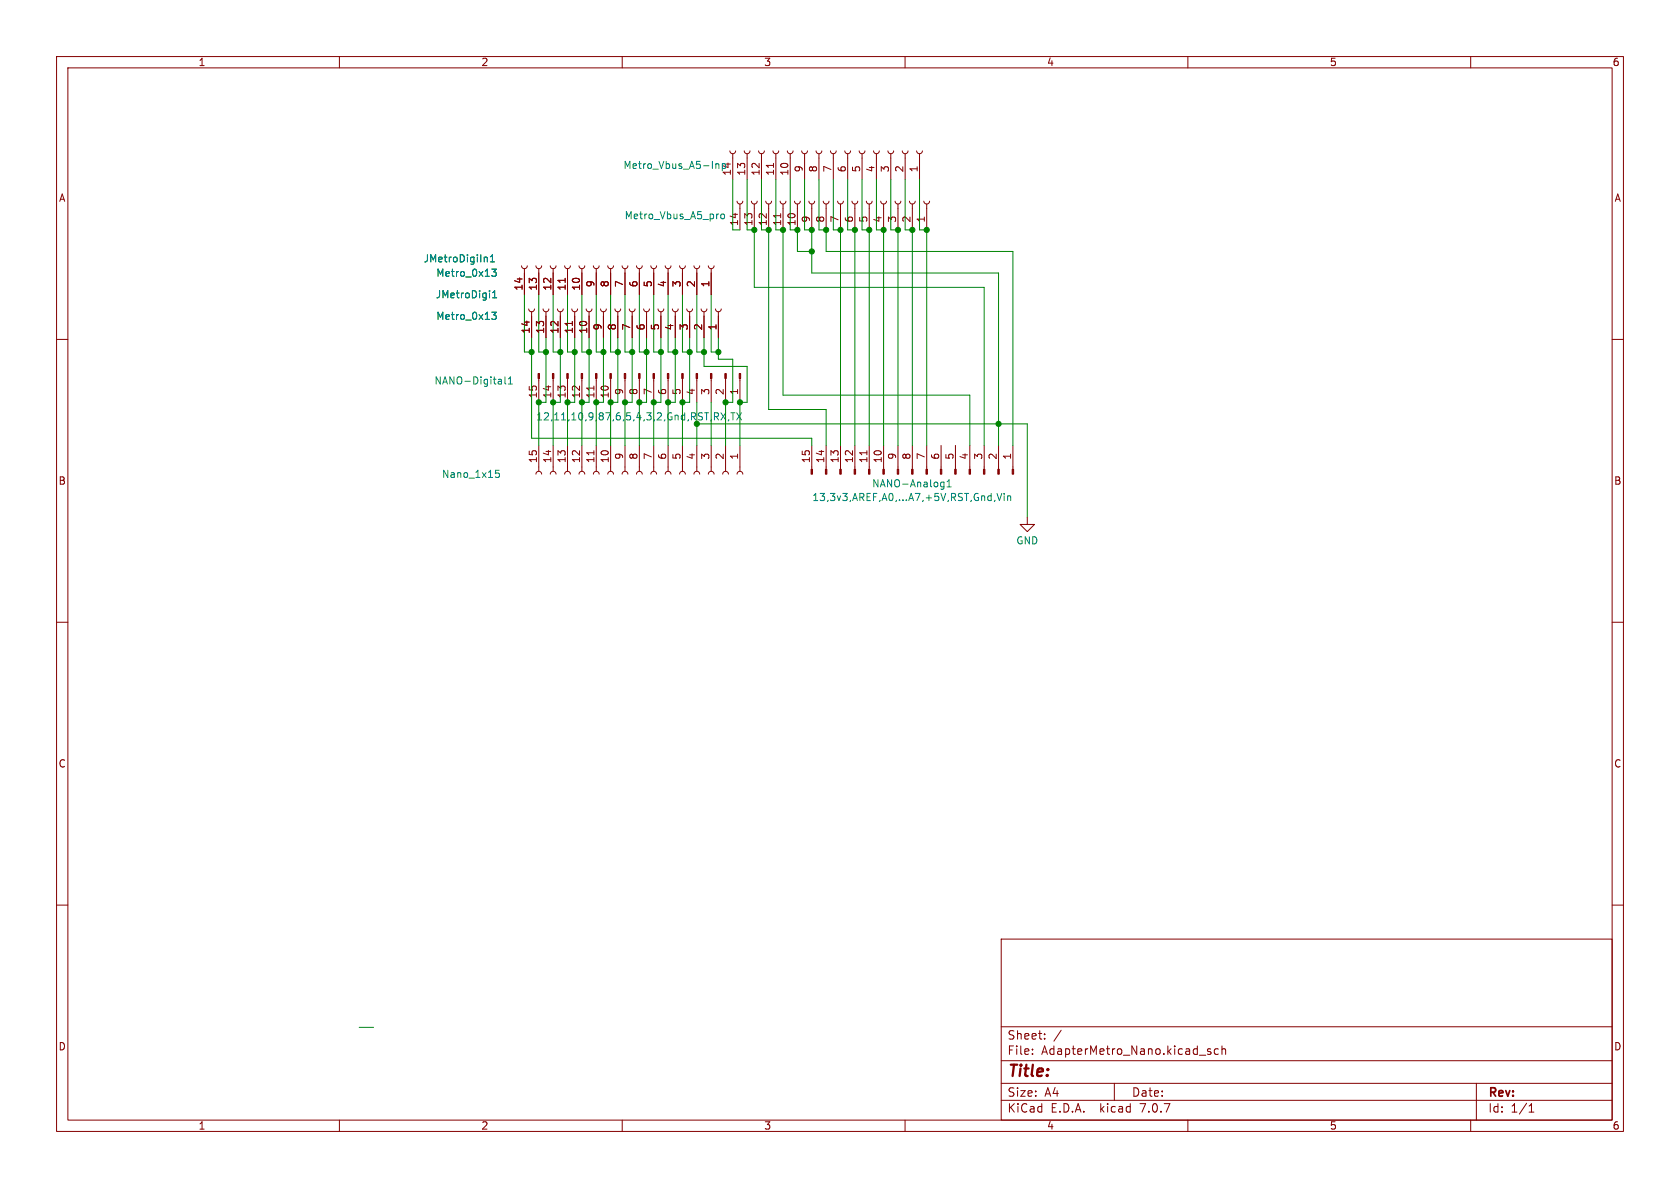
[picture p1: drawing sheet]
<svg xmlns="http://www.w3.org/2000/svg" width="297mm" height="210mm" viewBox="0 0 297 210" stroke-linecap="round" stroke-linejoin="round" font-family="sans-serif">
<g fill="none" stroke="#840000" stroke-width=".18">
<path d="M10 10h277v190h-277zM12 12h273v186h-273zM60 10v2M110 10v2M160 10v2M210 10v2M260 10v2M129 26.7l.2 .3 .3 .2 .4-.2 .1-.3M129.5 27.2v4.6M130.3 35.6l.1 .3 .4 .2 .4-.2 .1-.3M130.8 36.1v4.5M131.6 26.7l.1 .3 .4 .2 .3-.2 .2-.3"/>
<path d="M132.1 27.2v4.6M132.8 35.6l.2 .3 .3 .2 .4-.2 .2-.3M133.3 36.1v4.5M134.1 26.7l.1 .3 .4 .2 .4-.2 .1-.3M134.6 27.2v4.6M135.4 35.6l.1 .3 .4 .2 .3-.2 .2-.3M135.9 36.1v4.5M136.7 26.7l.1 .3 .3 .2 .4-.2 .2-.3M136.7 28.9v.7M137.2 27.2v4.6M137.9 35.6l.2 .3 .3 .2 .4-.2 .1-.3M138 37.8v.7"/>
<path d="M138.4 36.1v4.5M139.2 26.7l.1 .3 .4 .2 .4-.2 .1-.3M139.7 27.2v4.6M140.5 35.6l.1 .3 .4 .2 .3-.2 .2-.3M141 36.1v4.5M141.7 26.7l.2 .3 .3 .2 .4-.2 .1-.3M142.2 27.2v4.6M143 35.6l.1 .3 .4 .2 .4-.2 .1-.3M143.5 36.1v4.5M144.3 26.7l.1 .3 .4 .2 .3-.2 .2-.3M144.8 27.2v4.6M145.5 35.6l.2 .3 .3 .2 .4-.2 .2-.3"/>
<path d="M146 36.1v4.5M146.8 26.7l.1 .3 .4 .2 .4-.2 .1-.3M147.3 27.2v4.6M148.1 35.6l.1 .3 .4 .2 .3-.2 .2-.3M148.6 36.1v4.5M149.4 26.7l.1 .3 .3 .2 .4-.2 .2-.3M149.9 27.2v4.6M150.6 35.6l.2 .3 .3 .2 .4-.2 .1-.3M151.1 36.1v4.5M151.9 26.7l.1 .3 .4 .2 .4-.2 .1-.3M152.4 27.2v4.6M153.2 35.6l.1 .3 .4 .2 .3-.2 .2-.3"/>
<path d="M153.7 36.1v4.5M154.4 26.7l.2 .3 .3 .2 .4-.2 .1-.3M154.9 27.2v4.6M155.7 35.6l.1 .3 .4 .2 .4-.2 .1-.3M156.2 36.1v4.5M157 26.7l.1 .3 .4 .2 .3-.2 .2-.3M157.5 27.2v4.6M158.2 35.6l.2 .3 .3 .2 .4-.2 .2-.3M158.7 36.1v4.5M159.5 26.7l.1 .3 .4 .2 .4-.2 .1-.3M160 27.2v4.6M160.8 35.6l.1 .3 .4 .2 .3-.2 .2-.3"/>
<path d="M161.3 36.1v4.5M162.1 26.7l.1 .3 .3 .2 .4-.2 .2-.3M162.6 27.2v4.6M163.3 35.6l.2 .3 .3 .2 .4-.2 .1-.3M163.8 36.1v4.5M10 60h2M92.2 47l.1 .3 .4 .2 .4-.1 .1-.4M92.7 47.5v4.6M93.5 54.6l.1 .4 .4 .1 .3-.1 .2-.4M94 55.1v4.6M94.7 47l.2 .3 .3 .2 .4-.1 .2-.4M95.2 47.5v4.6"/>
<path d="M96 54.6l.1 .4 .4 .1 .4-.1 .1-.4M96.5 55.1v4.6M97.3 47l.1 .3 .4 .2 .3-.1 .2-.4M97.8 47.5v4.6M98.6 54.6l.1 .4 .3 .1 .4-.1 .2-.4M99.1 55.1v4.6M99.8 47l.2 .3 .3 .2 .4-.1 .1-.4M99.9 49.2v.7M100.3 47.5v4.6M101.1 54.6l.1 .4 .4 .1 .4-.1 .1-.4M101.2 56.8v.7M101.6 55.1v4.6"/>
<path d="M102.4 47l.1 .3 .4 .2 .3-.1 .2-.4M102.9 47.5v4.6M103.6 54.6l.2 .4 .3 .1 .4-.1 .1-.4M104.1 55.1v4.6M104.9 47l.1 .3 .4 .2 .4-.1 .1-.4M105.4 47.5v4.6M106.2 54.6l.1 .4 .4 .1 .3-.1 .2-.4M106.7 55.1v4.6M107.4 47l.2 .3 .3 .2 .4-.1 .2-.4M107.9 47.5v4.6M108.7 54.6l.1 .4 .4 .1 .4-.1 .1-.4M109.2 55.1v4.6"/>
<path d="M110 47l.1 .3 .4 .2 .3-.1 .2-.4M110.5 47.5v4.6M111.3 54.6l.1 .4 .3 .1 .4-.1 .2-.4M111.8 55.1v4.6M112.5 47l.2 .3 .3 .2 .4-.1 .1-.4M113 47.5v4.6M113.8 54.6l.1 .4 .4 .1 .4-.1 .1-.4M114.3 55.1v4.6M115.1 47l.1 .3 .4 .2 .3-.1 .2-.4M115.6 47.5v4.6M116.3 54.6l.2 .4 .3 .1 .4-.1 .1-.4M116.8 55.1v4.6"/>
<path d="M117.6 47l.1 .3 .4 .2 .4-.1 .1-.4M118.1 47.5v4.6M118.9 54.6l.1 .4 .4 .1 .3-.1 .2-.4M119.4 55.1v4.6M120.1 47l.2 .3 .3 .2 .4-.1 .2-.4M120.6 47.5v4.6M121.4 54.6l.1 .4 .4 .1 .4-.1 .1-.4M121.9 55.1v4.6M122.7 47l.1 .3 .4 .2 .3-.1 .2-.4M123.2 47.5v4.6M124 54.6l.1 .4 .3 .1 .4-.1 .2-.4M124.5 55.1v4.6"/>
<path d="M125.2 47l.2 .3 .3 .2 .4-.1 .1-.4M125.7 47.5v4.6M126.5 54.6l.1 .4 .4 .1 .4-.1 .1-.4M127 55.1v4.6M285 60h2M95.2 66.9v4.2M95.2 78.7v4.6M97.8 66.9v4.2M97.8 78.7v4.6M100.3 66.9v4.2M100.3 78.7v4.6M102.9 66.9v4.2"/>
<path d="M102.9 78.7v4.6M105 68.2v.8M105 79.7v.7M105.4 66.9v4.2M105.4 78.7v4.6M107.9 66.9v4.2M107.9 78.7v4.6M110.5 66.9v4.2M110.5 78.7v4.6M113 66.9v4.2M113 78.7v4.6M115.6 66.9v4.2"/>
<path d="M115.6 78.7v4.6M118.1 66.9v4.2M118.1 78.7v4.6M120.6 66.9v4.2M120.6 78.7v4.6M123.2 66.9v4.2M123.2 78.7v4.6M125.7 66.9v4.2M125.7 78.7v4.6M128.3 66.9v4.2M128.3 78.7v4.6M130.8 66.9v4.2"/>
<path d="M130.8 78.7v4.6M143.5 78.7v4.3M146 78.7v4.3M148.6 78.7v4.3M151.1 78.7v4.3M153.3 79.7v.7M153.7 78.7v4.3M156.2 78.7v4.3M158.7 78.7v4.3M161.3 78.7v4.3M163.8 78.7v4.3M166.4 78.7v4.3"/>
<path d="M168.9 78.7v4.3M171.4 78.7v4.3M174 78.7v4.3M176.5 78.7v4.3M179.1 78.7v4.3M94.7 83.8l.2-.3 .4-.2 .3 .2 .2 .3M97.3 83.8l.1-.3 .4-.2 .4 .2 .1 .3M99.8 83.8l.2-.3 .3-.2 .4 .2 .1 .3M102.4 83.8l.1-.3 .4-.2 .3 .2 .2 .3M104.9 83.8l.2-.3 .3-.2 .4 .2 .1 .3M107.4 83.8l.2-.3 .4-.2 .3 .2 .2 .3M110 83.8l.1-.3 .4-.2 .4 .2 .1 .3"/>
<path d="M112.5 83.8l.2-.3 .3-.2 .4 .2 .1 .3M115.1 83.8l.1-.3 .4-.2 .3 .2 .2 .3M117.6 83.8l.2-.3 .3-.2 .4 .2 .1 .3M120.1 83.8l.2-.3 .4-.2 .3 .2 .2 .3M122.7 83.8l.1-.3 .4-.2 .4 .2 .1 .3M125.2 83.8l.2-.3 .3-.2 .4 .2 .1 .3M127.8 83.8l.1-.3 .4-.2 .3 .2 .2 .3M130.3 83.8l.2-.3 .3-.2 .4 .2 .1 .3M181.6 91.4v1.3h1.3l-1.3 1.3-1.3-1.3h1.3M10 110h2M285 110h2M10 160h2"/>
<path d="M285 160h2M177 166h108v32h-108zM60 198v2M110 198v2M160 198v2M177 194.5h108M177 191.5h108M177 187.5h108M177 181.5h108M182.5 186.3v.1M182.5 185.5v.1M184.7 183.6v.1"/>
<path d="M184.7 182.8v.1M187.6 182.1l-1.3 2M197 191.5v3M210 198v2M214 185.5l-.3-.1-.2 .2v.2l.5 .2v.3h-.5M215.4 185.5l-.4-.1-.3 .3v.4l.1 .2h.6M216 185.5l.2-.1 .4 .1 .1 .9M216 184.9v1.5M260 198v2M261 191.5v6.5M270.3 196.6h.9M270.3 195.5l.4-.4v1.5"/>
</g>
<g fill="none" stroke="#008484" stroke-width=".18">
<path d="M126.5 28.9v.9M126.5 29.1l.2-.2 .3 .1 .1 .8M127.5 38l.2-.2 .3 .2 .1 .4-.1 .2-.3 .1-.2-.1zM86 45.5l.1 .1v.7M86.7 46.3h.7M86.7 45.4l.4-.4v1.3M86.9 47.6h.8l-.4 .5 .4 .1v.5l-.2 .1-.6-.1M86.9 55.2h.8l-.4 .5 .4 .1v.5l-.2 .2-.6-.2M87.1 52.6h.7M87.1 51.7l.3-.3v1.2M88.5 67l.2 .2v.7M88.7 67.8l-.2 .1"/>
<path d="M88.7 67.3l-.2 .1M89.3 66.6v1.1l.1 .2M89.9 67.9h.7M89.9 67l.3-.4v1.3M127.5 73l.8 1.2M128.3 73l-.8 1.2M128.8 74.2l-.1 .2M129.2 73h.7M129.6 73v1.2M130.2 73l.9 1.2M131.1 73l-.9 1.2M88.2 83.1h-.6v.6l.2-.1 .4 .1 .1 .2-.1 .4-.1 .1-.5-.1"/>
<path d="M166.5 85.2l.4 .1M166.9 85.2v1.1l-.1 .1-.3 .1M166.9 86l-.4 .1M167.4 86.1h.8M167.4 85.2l.4-.4v1.3M176.3 87.2l.4 1.3 .4-1.3M177.5 87.2v.1M177.5 87.6v.9M178.1 87.6v.9M178.1 87.8l.2-.2 .3 .1 .1 .8"/>
</g>
<g fill="#840000" stroke="#840000" stroke-width=".18">
<path d="M95.1 66h.3v.9h-.3z"/>
<path d="M97.7 66h.2v.9h-.2z"/>
<path d="M100.2 66h.3v.9h-.3z"/>
<path d="M102.7 66h.3v.9h-.3z"/>
<path d="M105.3 66h.2v.9h-.2z"/>
<path d="M107.8 66h.3v.9h-.3z"/>
<path d="M110.4 66h.2v.9h-.2z"/>
<path d="M112.9 66h.3v.9h-.3z"/>
<path d="M115.4 66h.3v.9h-.3z"/>
<path d="M118 66h.2v.9h-.2z"/>
<path d="M120.5 66h.3v.9h-.3z"/>
<path d="M123.1 66h.2v.9h-.2z"/>
<path d="M125.6 66h.3v.9h-.3z"/>
<path d="M128.1 66h.3v.9h-.3z"/>
<path d="M130.7 66h.2v.9h-.2z"/>
<path d="M143.4 83h.2v.8h-.2z"/>
<path d="M145.9 83h.3v.8h-.3z"/>
<path d="M148.5 83h.2v.8h-.2z"/>
<path d="M151 83h.3v.8h-.3z"/>
<path d="M153.5 83h.3v.8h-.3z"/>
<path d="M156.1 83h.2v.8h-.2z"/>
<path d="M158.6 83h.3v.8h-.3z"/>
<path d="M161.2 83h.2v.8h-.2z"/>
<path d="M163.7 83h.3v.8h-.3z"/>
<path d="M166.2 83h.3v.8h-.3z"/>
<path d="M168.8 83h.2v.8h-.2z"/>
<path d="M171.3 83h.3v.8h-.3z"/>
<path d="M173.9 83h.2v.8h-.2z"/>
<path d="M176.4 83h.3v.8h-.3z"/>
<path d="M178.9 83h.3v.8h-.3z"/>
</g>
<g fill="none" stroke="#008400" stroke-width=".18">
<path d="M129.5 31.8v8.8h1.3M132.1 31.8v8.8h1.2v10.2h40.7v27.9M134.6 31.8v8.8h1.3v31.8h10.1v6.3M137.2 31.8v8.8h1.2v29.3h33v8.8M139.7 31.8v8.8h1.3v3.9h2.5M142.2 31.8v8.8h1.3v7.7h33v30.4M144.8 31.8v8.8h1.2v3.9h33.1v34.2M147.3 31.8v8.8h1.3v38.1M149.9 31.8v8.8h1.2v38.1M152.4 31.8v8.8h1.3v38.1M154.9 31.8v8.8h1.3v38.1M157.5 31.8v8.8h1.2v38.1"/>
<path d="M160 31.8v8.8h1.3v38.1M162.6 31.8v8.8h1.2v38.1M92.7 52.1v10.1h1.3M94 59.7v17.8h49.5v1.2M95.2 52.1v10.1h1.3M96.5 59.7v11.4h-1.3v7.6M97.8 52.1v10.1h1.3M99.1 59.7v11.4h-1.3v7.6M100.3 52.1v10.1h1.3M101.6 59.7v11.4h-1.3v7.6M102.9 52.1v10.1h1.2M104.1 59.7v11.4h-1.2v7.6"/>
<path d="M105.4 52.1v10.1h1.3M106.7 59.7v11.4h-1.3v7.6M107.9 52.1v10.1h1.3M109.2 59.7v11.4h-1.3v7.6M110.5 52.1v10.1h1.3M111.8 59.7v11.4h-1.3v7.6M113 52.1v10.1h1.3M114.3 59.7v11.4h-1.3v7.6M115.6 52.1v10.1h1.2M116.8 59.7v11.4h-1.2v7.6M118.1 52.1v10.1h1.3M119.4 59.7v11.4h-1.3v7.6"/>
<path d="M120.6 52.1v10.1h1.3M121.9 59.7v11.4h-1.3v7.6M123.2 52.1v10.1h1.3M124.5 59.7v5.1h7.6v6.3h-1.3v7.6M125.7 52.1v10.1h1.3M127 59.7v3.8h2.5v7.6h-1.2v7.6M123.2 71.1v7.6M123.2 74.9h58.4v16.5M125.7 71.1v7.6M63.5 181.6h2.5"/>
</g>
<g fill="#008400" stroke="#008400" stroke-width=".18">
<circle cx="133.3" cy="40.6" r=".46"/>
<circle cx="135.9" cy="40.6" r=".46"/>
<circle cx="138.4" cy="40.6" r=".46"/>
<circle cx="146" cy="40.6" r=".46"/>
<circle cx="161.3" cy="40.6" r=".46"/>
<circle cx="163.8" cy="40.6" r=".46"/>
<circle cx="124.5" cy="62.2" r=".46"/>
<circle cx="127" cy="62.2" r=".46"/>
<circle cx="143.5" cy="40.6" r=".46"/>
<circle cx="141" cy="40.6" r=".46"/>
<circle cx="97.8" cy="71.1" r=".46"/>
<circle cx="95.2" cy="71.1" r=".46"/>
<circle cx="94" cy="62.2" r=".46"/>
<circle cx="96.5" cy="62.2" r=".46"/>
<circle cx="107.9" cy="71.1" r=".46"/>
<circle cx="109.2" cy="62.2" r=".46"/>
<circle cx="106.7" cy="62.2" r=".46"/>
<circle cx="110.5" cy="71.1" r=".46"/>
<circle cx="111.8" cy="62.2" r=".46"/>
<circle cx="113" cy="71.1" r=".46"/>
<circle cx="114.3" cy="62.2" r=".46"/>
<circle cx="105.4" cy="71.1" r=".46"/>
<circle cx="102.9" cy="71.1" r=".46"/>
<circle cx="99.1" cy="62.2" r=".46"/>
<circle cx="100.3" cy="71.1" r=".46"/>
<circle cx="104.1" cy="62.2" r=".46"/>
<circle cx="101.6" cy="62.2" r=".46"/>
<circle cx="120.6" cy="71.1" r=".46"/>
<circle cx="130.8" cy="71.1" r=".46"/>
<circle cx="128.3" cy="71.1" r=".46"/>
<circle cx="118.1" cy="71.1" r=".46"/>
<circle cx="115.6" cy="71.1" r=".46"/>
<circle cx="158.7" cy="40.6" r=".46"/>
<circle cx="156.2" cy="40.6" r=".46"/>
<circle cx="148.6" cy="40.6" r=".46"/>
<circle cx="151.1" cy="40.6" r=".46"/>
<circle cx="153.7" cy="40.6" r=".46"/>
<circle cx="143.5" cy="44.5" r=".46"/>
<circle cx="176.5" cy="74.9" r=".46"/>
<circle cx="121.9" cy="62.2" r=".46"/>
<circle cx="116.8" cy="62.2" r=".46"/>
<circle cx="119.4" cy="62.2" r=".46"/>
</g>
<text font-size="2.8" fill="#840000" x="178" y="190.9">Title:</text>
<g font-size="2.1" fill="#840000">
<text x="178" y="184">Sheet:</text>
<text x="178" y="186.7">File:</text>
<text x="184.1" y="186.7">AdapterMetro_Nano.kicad_sch</text>
<text x="178" y="196.9">KiCad</text>
<text x="178" y="194.1">Size:</text>
<text x="184.7" y="194.1">A4</text>
<text x="185.7" y="196.9">E.D.A.</text>
<text x="194.6" y="196.9">kicad</text>
<text x="200" y="194.1">Date:</text>
<text x="201.8" y="196.9">7.0.7</text>
<text x="263" y="194.3">Rev:</text>
<text x="263" y="196.9">Id:</text>
<text x="267.1" y="196.9">1/1</text>
</g>
<g font-size="1.8" fill="#840000">
<text x="35" y="11.9">1</text>
<text x="85" y="11.9">2</text>
<text x="135" y="11.9">3</text>
<text x="185" y="11.9">4</text>
<text x="235" y="11.9">5</text>
<text x="285" y="11.9">6</text>
<text x="10.3" y="35.9">A</text>
<text x="131.8" y="31.2" transform="rotate(-90 131.8 31.2)">13</text>
<text x="134.4" y="31.2" transform="rotate(-90 134.4 31.2)">12</text>
<text x="136.9" y="31.2" transform="rotate(-90 136.9 31.2)">11</text>
<text x="139.4" y="31.2" transform="rotate(-90 139.4 31.2)">10</text>
<text x="142" y="30.6" transform="rotate(-90 142 30.6)">9</text>
<text x="144.5" y="30.6" transform="rotate(-90 144.5 30.6)">8</text>
<text x="147.1" y="30.6" transform="rotate(-90 147.1 30.6)">7</text>
<text x="149.6" y="30.6" transform="rotate(-90 149.6 30.6)">6</text>
<text x="152.1" y="30.6" transform="rotate(-90 152.1 30.6)">5</text>
<text x="154.7" y="30.6" transform="rotate(-90 154.7 30.6)">4</text>
<text x="157.2" y="30.6" transform="rotate(-90 157.2 30.6)">3</text>
<text x="159.8" y="30.6" transform="rotate(-90 159.8 30.6)">2</text>
<text x="162.3" y="30.6" transform="rotate(-90 162.3 30.6)">1</text>
<text x="285.3" y="35.9">A</text>
<text x="130.6" y="40" transform="rotate(-90 130.6 40)">14</text>
<text x="133.1" y="40" transform="rotate(-90 133.1 40)">13</text>
<text x="135.6" y="40" transform="rotate(-90 135.6 40)">12</text>
<text x="138.2" y="40" transform="rotate(-90 138.2 40)">11</text>
<text x="140.7" y="40" transform="rotate(-90 140.7 40)">10</text>
<text x="143.3" y="39.4" transform="rotate(-90 143.3 39.4)">9</text>
<text x="145.8" y="39.4" transform="rotate(-90 145.8 39.4)">8</text>
<text x="148.3" y="39.4" transform="rotate(-90 148.3 39.4)">7</text>
<text x="150.9" y="39.4" transform="rotate(-90 150.9 39.4)">6</text>
<text x="153.4" y="39.4" transform="rotate(-90 153.4 39.4)">5</text>
<text x="156" y="39.4" transform="rotate(-90 156 39.4)">4</text>
<text x="158.5" y="39.4" transform="rotate(-90 158.5 39.4)">3</text>
<text x="161" y="39.4" transform="rotate(-90 161 39.4)">2</text>
<text x="163.6" y="39.4" transform="rotate(-90 163.6 39.4)">1</text>
<text x="92.5" y="51.5" transform="rotate(-90 92.5 51.5)">14</text>
<text x="95" y="51.5" transform="rotate(-90 95 51.5)">13</text>
<text x="97.5" y="51.5" transform="rotate(-90 97.5 51.5)">12</text>
<text x="100.1" y="51.5" transform="rotate(-90 100.1 51.5)">11</text>
<text x="102.6" y="51.5" transform="rotate(-90 102.6 51.5)">10</text>
<text x="105.2" y="50.9" transform="rotate(-90 105.2 50.9)">9</text>
<text x="107.7" y="50.9" transform="rotate(-90 107.7 50.9)">8</text>
<text x="110.2" y="50.9" transform="rotate(-90 110.2 50.9)">7</text>
<text x="112.8" y="50.9" transform="rotate(-90 112.8 50.9)">6</text>
<text x="115.3" y="50.9" transform="rotate(-90 115.3 50.9)">5</text>
<text x="117.9" y="50.9" transform="rotate(-90 117.9 50.9)">4</text>
<text x="120.4" y="50.9" transform="rotate(-90 120.4 50.9)">3</text>
<text x="122.9" y="50.9" transform="rotate(-90 122.9 50.9)">2</text>
<text x="125.5" y="50.9" transform="rotate(-90 125.5 50.9)">1</text>
<text x="93.7" y="59.1" transform="rotate(-90 93.7 59.1)">14</text>
<text x="96.3" y="59.1" transform="rotate(-90 96.3 59.1)">13</text>
<text x="98.8" y="59.1" transform="rotate(-90 98.8 59.1)">12</text>
<text x="101.3" y="59.1" transform="rotate(-90 101.3 59.1)">11</text>
<text x="103.9" y="59.1" transform="rotate(-90 103.9 59.1)">10</text>
<text x="106.4" y="58.5" transform="rotate(-90 106.4 58.5)">9</text>
<text x="109" y="58.5" transform="rotate(-90 109 58.5)">8</text>
<text x="111.5" y="58.5" transform="rotate(-90 111.5 58.5)">7</text>
<text x="114" y="58.5" transform="rotate(-90 114 58.5)">6</text>
<text x="116.6" y="58.5" transform="rotate(-90 116.6 58.5)">5</text>
<text x="119.1" y="58.5" transform="rotate(-90 119.1 58.5)">4</text>
<text x="121.7" y="58.5" transform="rotate(-90 121.7 58.5)">3</text>
<text x="124.2" y="58.5" transform="rotate(-90 124.2 58.5)">2</text>
<text x="126.7" y="58.5" transform="rotate(-90 126.7 58.5)">1</text>
<text x="95" y="70.5" transform="rotate(-90 95 70.5)">15</text>
<text x="97.5" y="70.5" transform="rotate(-90 97.5 70.5)">14</text>
<text x="100.1" y="70.5" transform="rotate(-90 100.1 70.5)">13</text>
<text x="102.6" y="70.5" transform="rotate(-90 102.6 70.5)">12</text>
<text x="105.2" y="70.5" transform="rotate(-90 105.2 70.5)">11</text>
<text x="107.7" y="70.5" transform="rotate(-90 107.7 70.5)">10</text>
<text x="110.2" y="69.9" transform="rotate(-90 110.2 69.9)">9</text>
<text x="112.8" y="69.9" transform="rotate(-90 112.8 69.9)">8</text>
<text x="115.3" y="69.9" transform="rotate(-90 115.3 69.9)">7</text>
<text x="117.9" y="69.9" transform="rotate(-90 117.9 69.9)">6</text>
<text x="120.4" y="69.9" transform="rotate(-90 120.4 69.9)">5</text>
<text x="122.9" y="69.9" transform="rotate(-90 122.9 69.9)">4</text>
<text x="125.5" y="69.9" transform="rotate(-90 125.5 69.9)">3</text>
<text x="128" y="69.9" transform="rotate(-90 128 69.9)">2</text>
<text x="130.6" y="69.9" transform="rotate(-90 130.6 69.9)">1</text>
<text x="95" y="82" transform="rotate(-90 95 82)">15</text>
<text x="97.5" y="82" transform="rotate(-90 97.5 82)">14</text>
<text x="100.1" y="82" transform="rotate(-90 100.1 82)">13</text>
<text x="102.6" y="82" transform="rotate(-90 102.6 82)">12</text>
<text x="105.2" y="82" transform="rotate(-90 105.2 82)">11</text>
<text x="107.7" y="82" transform="rotate(-90 107.7 82)">10</text>
<text x="110.2" y="81.4" transform="rotate(-90 110.2 81.4)">9</text>
<text x="112.8" y="81.4" transform="rotate(-90 112.8 81.4)">8</text>
<text x="115.3" y="81.4" transform="rotate(-90 115.3 81.4)">7</text>
<text x="117.9" y="81.4" transform="rotate(-90 117.9 81.4)">6</text>
<text x="120.4" y="81.4" transform="rotate(-90 120.4 81.4)">5</text>
<text x="122.9" y="81.4" transform="rotate(-90 122.9 81.4)">4</text>
<text x="125.5" y="81.4" transform="rotate(-90 125.5 81.4)">3</text>
<text x="128" y="81.4" transform="rotate(-90 128 81.4)">2</text>
<text x="130.6" y="81.4" transform="rotate(-90 130.6 81.4)">1</text>
<text x="143.3" y="82" transform="rotate(-90 143.3 82)">15</text>
<text x="145.8" y="82" transform="rotate(-90 145.8 82)">14</text>
<text x="148.3" y="82" transform="rotate(-90 148.3 82)">13</text>
<text x="150.9" y="82" transform="rotate(-90 150.9 82)">12</text>
<text x="153.4" y="82" transform="rotate(-90 153.4 82)">11</text>
<text x="156" y="82" transform="rotate(-90 156 82)">10</text>
<text x="158.5" y="81.4" transform="rotate(-90 158.5 81.4)">9</text>
<text x="161" y="81.4" transform="rotate(-90 161 81.4)">8</text>
<text x="163.6" y="81.4" transform="rotate(-90 163.6 81.4)">7</text>
<text x="166.1" y="81.4" transform="rotate(-90 166.1 81.4)">6</text>
<text x="168.7" y="81.4" transform="rotate(-90 168.7 81.4)">5</text>
<text x="171.2" y="81.4" transform="rotate(-90 171.2 81.4)">4</text>
<text x="173.7" y="81.4" transform="rotate(-90 173.7 81.4)">3</text>
<text x="176.3" y="81.4" transform="rotate(-90 176.3 81.4)">2</text>
<text x="178.8" y="81.4" transform="rotate(-90 178.8 81.4)">1</text>
<text x="10.3" y="85.9">B</text>
<text x="285.3" y="85.9">B</text>
<text x="10.3" y="135.9">C</text>
<text x="285.3" y="135.9">C</text>
<text x="10.3" y="185.9">D</text>
<text x="285.3" y="185.9">D</text>
<text x="35" y="199.9">1</text>
<text x="85" y="199.9">2</text>
<text x="135" y="199.9">3</text>
<text x="185" y="199.9">4</text>
<text x="235" y="199.9">5</text>
<text x="285" y="199.9">6</text>
</g>
<g font-size="1.8" fill="#008484">
<text x="110.1" y="30.1">Metro_Vbus_A5-Inp</text>
<text x="129.3" y="31.2" transform="rotate(-90 129.3 31.2)">14</text>
<text x="110.3" y="39">Metro_Vbus_A5_pro</text>
<text x="74.8" y="46.6">JMetroDigiIn1</text>
<text x="76.9" y="52.9">JMetroDigi1</text>
<text x="77" y="49.1">Metro_0x13</text>
<text x="77" y="56.7">Metro_0x13</text>
<text x="76.7" y="68.2">NANO-Digital1</text>
<text x="78" y="84.7">Nano_1x15</text>
<text x="143.5" y="88.8">13,3v3,AREF,A0,...A7,+5V,RST,Gnd,Vin</text>
<text x="154.1" y="86.4">NANO-Analog1</text>
<text x="179.6" y="96.4">GND</text>
</g>
<text font-size="1.8" fill="#008400" x="94.7" y="74.5">12,11,10,9,87,6,5,4,3,2,Gnd,RST,RX,TX</text>
</svg>
